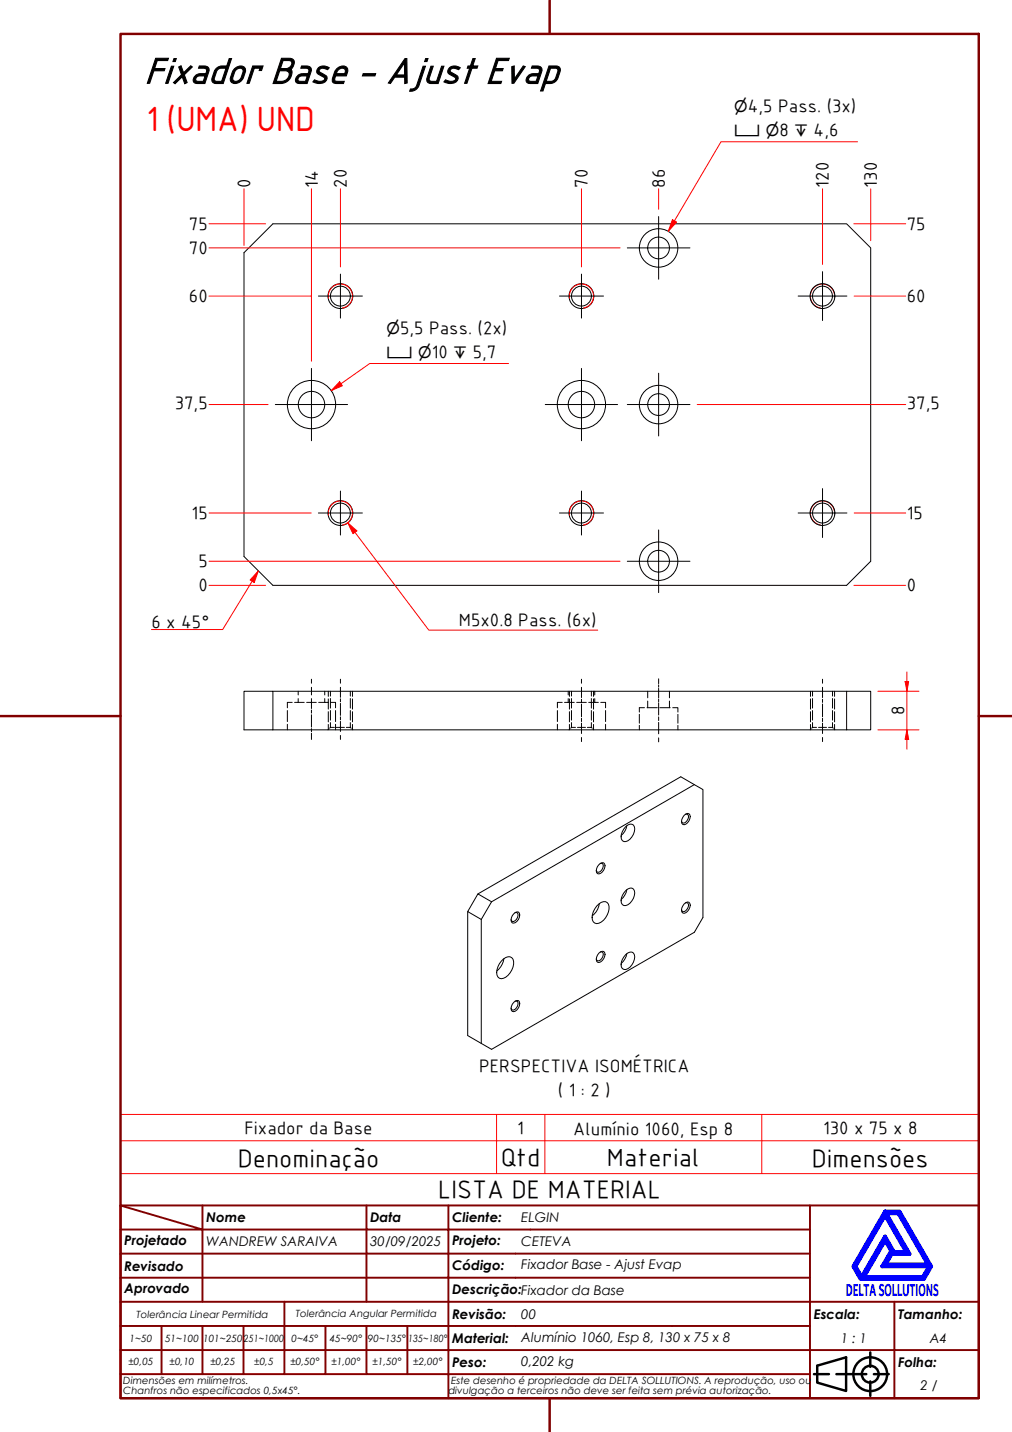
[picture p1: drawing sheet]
<svg xmlns="http://www.w3.org/2000/svg" width="210mm" height="297mm" viewBox="0 0 210 297" stroke-linecap="round" stroke-linejoin="round" font-family="sans-serif">
<!-- layer: Visible (ABNT) -->
<g fill="none" stroke="#000" stroke-width=".21">
<path d="M56.6 46.4h119l5 5v65l-5 5h-119l-6-6v-63zM50.6 143.4h6v8h-6zM56.6 151.4h124v-8h-5v8M56.6 143.4h119M124.2 179.4l.4-.3 .6-.1a1.48 1.48 0 0 1-1.3 2.2 1.29 1.29 0 0 1 .3-1.8zM124.5 179.1l.5 .1a1.29 1.29 0 0 1-1 1.7l-.3-.4M129.8 171.5a1.02 1.02 0 0 1 1.8 0 2.62 2.62 0 0 1-2.2 3.1 1.15 1.15 0 0 1-.5-1.6zM130 171.3a3.3 3.3 0 0 1-1.2 2M141.9 169.1l.7-.4 .3 .1a1.48 1.48 0 0 1-1.3 2.2 1.28 1.28 0 0 1 .3-1.9zM142.2 168.9l.5 .1a1.29 1.29 0 0 1-1.1 1.7l-.2-.4M144 162.8l-42 24.3M97 189.1v25.7l2.8 1.6"/>
<path d="M99.1 185.4l42.1-24.3 4.6 2.7v26.5l-1.8 3.1-42 24.3-2.2-1.3M99.8 190.7v25.7M102 187.1l-2.9-1.7-2.1 3.7 2.8 1.6M102 187.1l-2.2 3.6M104 199.4a1.74 1.74 0 0 1 2.2-.7 2.57 2.57 0 0 1-.4 3.1 2.11 2.11 0 0 1-2.2 1.1 2.22 2.22 0 0 1 0-3zM104.5 198.9a4.2 4.2 0 0 1-1.5 2.5M106.6 189.6l.3-.3 .6-.1a1.49 1.49 0 0 1-1.2 2.2 1.32 1.32 0 0 1 .3-1.8zM106.8 189.3l.5 .1a1.29 1.29 0 0 1-1 1.7l-.3-.4M123.8 187.9a1.74 1.74 0 0 1 2.1-.7 2.6 2.6 0 0 1-.3 3.2 2.15 2.15 0 0 1-2.2 1.1 2.16 2.16 0 0 1 0-3zM124.2 197.7l.4-.3h.6a1.48 1.48 0 0 1-1.3 2.2 1.31 1.31 0 0 1 .3-1.9zM124.3 187.4a3.9 3.9 0 0 1-1.5 2.6M124.5 197.5h.5a1.29 1.29 0 0 1-1 1.8l-.3-.4"/>
<path d="M129.8 198a1.02 1.02 0 0 1 1.8 0 2.59 2.59 0 0 1-2.2 3.1 1.69 1.69 0 0 1 0-2.6zM129.8 184.7a1.02 1.02 0 0 1 1.8 0 2.62 2.62 0 0 1-2.2 3.1 1.71 1.71 0 0 1 0-2.6zM130 184.6a3.4 3.4 0 0 1-1.2 2M130 197.8a3.4 3.4 0 0 1-1.2 2M141.9 187.5l.7-.4 .3 .1a1.48 1.48 0 0 1-1.3 2.2 1.28 1.28 0 0 1 .3-1.9zM142.2 187.3h.5a1.29 1.29 0 0 1-1.1 1.8l-.2-.4M106.6 207.9l.3-.3h.6a1.48 1.48 0 0 1-1.2 2.2 1.29 1.29 0 0 1 .3-1.9zM106.8 207.7h.5a1.29 1.29 0 0 1-1 1.8l-.3-.4"/>
<circle cx="136.6" cy="51.4" r="2.25"/>
<circle cx="136.6" cy="51.4" r="4"/>
<circle cx="70.6" cy="61.4" r="2.06"/>
<circle cx="70.6" cy="61.4" r="2.57"/>
<circle cx="120.6" cy="61.4" r="2.06"/>
<circle cx="120.6" cy="61.4" r="2.57"/>
<circle cx="170.6" cy="61.4" r="2.06"/>
<circle cx="170.6" cy="61.4" r="2.57"/>
<circle cx="64.6" cy="83.9" r="2.74"/>
<circle cx="64.6" cy="83.9" r="5"/>
<circle cx="120.6" cy="83.9" r="2.74"/>
<circle cx="120.6" cy="83.9" r="5"/>
<circle cx="136.6" cy="83.9" r="2.25"/>
<circle cx="136.6" cy="83.9" r="4"/>
<circle cx="70.6" cy="106.4" r="2.06"/>
<circle cx="70.6" cy="106.4" r="2.57"/>
<circle cx="120.6" cy="106.4" r="2.06"/>
<circle cx="120.6" cy="106.4" r="2.57"/>
<circle cx="136.6" cy="116.4" r="2.25"/>
<circle cx="136.6" cy="116.4" r="4"/>
<circle cx="170.6" cy="106.4" r="2.06"/>
<circle cx="170.6" cy="106.4" r="2.57"/>
</g>
<!-- layer: Visible Narrow (ABNT) -->
<path d="M68.1 61.9a2.51 2.51 0 0 1 2.1-2.9 2.51 2.51 0 0 1 2.9 2 2.51 2.51 0 0 1-2.1 2.9M118.1 61.9a2.51 2.51 0 0 1 2.1-2.9 2.51 2.51 0 0 1 2.9 2 2.51 2.51 0 0 1-2.1 2.9M173.1 61.9a2.51 2.51 0 0 0-2.1-2.9 2.51 2.51 0 0 0-2.9 2 2.51 2.51 0 0 0 2.1 2.9M68.1 106.9a2.51 2.51 0 0 1 2.1-2.9 2.51 2.51 0 0 1 2.9 2 2.51 2.51 0 0 1-2.1 2.9M118.1 106.9a2.51 2.51 0 0 1 2.1-2.9 2.51 2.51 0 0 1 2.9 2 2.51 2.51 0 0 1-2.1 2.9M173.1 106.9a2.51 2.51 0 0 0-2.1-2.9 2.51 2.51 0 0 0-2.9 2 2.51 2.51 0 0 0 2.1 2.9" fill="none" stroke="#f00" stroke-width=".21"/>
<!-- layer: Hidden (ABNT) -->
<g fill="none" stroke="#000" stroke-width=".21">
<path d="M59.6 147.4v2.3M59.6 150.2v1.2M60.6 145.7h-1v1.1M61.1 145.7h2M61.8 143.4v.8M61.8 144.9v.8M63.6 145.7h2M66.1 145.7h2M67.4 143.4v.8M67.4 144.9v.8M68.1 143.4v1M68.1 145v2.1"/>
<path d="M68.1 147.6v2.1M68.1 150.3v1M68.2 151.2l-.2 .2M68.5 150.9h.9M68.5 150.9l-.1 .2M68.5 143.4v1M68.5 144.9v2M68.5 147.4v2M68.5 149.9v1M68.6 145.7h1v1.1M69.6 147.4v2.3M69.6 150.2v1.2"/>
<path d="M69.8 150.9h1.6M71.8 150.9h.9M72.7 150.9l.1 .2M72.7 143.4v1M72.7 144.9v2M72.7 147.4v2M72.7 149.9v1M73 151.2l.2 .2M73.1 143.4v1M73.1 145v2.1M73.1 147.6v2.1M73.1 150.3v1"/>
<path d="M115.6 147.4v2.3M115.6 150.2v1.2M116.6 145.7h-1v1.1M117.1 145.7h2M117.9 143.4v.8M117.9 144.9v.8M118.1 143.4v1M118.1 145v2.1M118.1 147.6v2.1M118.1 150.3v1M118.2 151.2l-.2 .2M118.5 150.9h.9"/>
<path d="M118.5 150.9l-.1 .2M118.5 143.4v1M118.5 144.9v2M118.5 147.4v2M118.5 149.9v1M119.6 145.7h2M119.8 150.9h1.6M121.8 150.9h.9M122.1 145.7h2M122.7 150.9l.1 .2M122.7 143.4v1M122.7 144.9v2"/>
<path d="M122.7 147.4v2M122.7 149.9v1M123 151.2l.2 .2M123.1 143.4v1M123.1 145v2.1M123.1 147.6v2.1M123.1 150.3v1M123.4 143.4v.8M123.4 144.9v.8M124.6 145.7h1v1.1M125.6 147.4v2.3M125.6 150.2v1.2"/>
<path d="M132.6 148.2v1.8M132.6 150.5v.9M133.7 146.8h-1.1v.9M134.2 146.8h2.1M134.3 143.4v1.3M134.3 145.4v1.4M136.9 146.8h2.1M138.9 143.4v1.3M138.9 145.4v1.4M139.5 146.8h1.1v.9M140.6 148.2v1.8M140.6 150.5v.9"/>
<path d="M168.1 143.4v1M168.1 145v2.1M168.1 147.6v2.1M168.1 150.3v1M168.2 151.2l-.2 .2M168.5 150.9h.9M168.5 143.4v1M168.5 144.9v2M168.5 147.4v2M168.5 149.9v1M168.5 150.9l-.1 .2M169.8 150.9h1.6"/>
<path d="M171.9 150.9h.8M172.7 143.4v1M172.7 144.9v2M172.7 147.4v2M172.7 149.9v1M172.7 150.9l.1 .2M173 151.2l.2 .2M173.1 143.4v1M173.1 145v2.1M173.1 147.6v2.1M173.1 150.3v1"/>
</g>
<path d="M53.6 118.4l-1.3 2.2M25 236.6h178v-5.4h-178v12.2M103 231.2v12.2M113 231.2v12.2M158 231.2v12.2M203 236.6v6.8h-178M25 243.4v6.6h178v-6.6" fill="none" stroke="#f00" stroke-width=".21"/>
<!-- layer: Borda A3/A4 (ABNT) -->
<path d="M25 7h178v283h-178zM114 0v7M0 148.5h25M203 148.5h7M114 290v7" fill="none" stroke="#800000" stroke-width=".51"/>
<path d="M183.6 257.3l1.2 2.2-1.8 3.2h9.7l-1.3 2.2h-12.2zM183.6 252.1l4.4 7.6h-2.6l-1.8-3.2-4.9 8.4-1.3-2.2zM183.6 251.3h3l6.5 11.4-1.5 2.6h-13.1l-1.5-2.6zM183.8 251.7h2.5l6.2 10.6h-8.8l1.3-2.2h3.7zM185 259.7h.2l-.1 .2z" fill="none" stroke="#00f" stroke-width=".8"/>
<!-- layer: 0 -->
<path d="M178.5 265.3h13.1" fill="none" stroke="#000" stroke-width=".21"/>
<g fill="none" stroke="#800000" stroke-width=".4">
<path d="M25 250l17 5h-17M25 250h178v40h-178zM42 255h34v5h17M42 255v15M42 250v5M76 250v5h17v5M93 250v5h75M168 250v20h-143M25 260h51v10M25 275h17M33.5 275v10M50.5 275h-8.5v10"/>
<path d="M59 270v15h-8.5M67.5 275v10h-8.5M76 275v10h8.5M84.5 275v10M93 275h-42.5v10M93 260v5h-68M93 275v10h75M93 260h75M93 275h75M168 265h-75v10M185.5 270v10h17.5M203 270h-35v10h17.5v10"/>
<path d="M25 285h25.5M25 280h143v10M67.5 285h8.5M84.5 285h8.5v5"/>
</g>
<g fill="none" stroke="#000" stroke-width=".51">
<path d="M168.8 285h3.1M169.5 283.3l6-1.8v7l-6-1.7zM173.5 285h6.2M180.5 280.5v3M180.5 286.5v3M181.3 285h3"/>
<circle cx="180.5" cy="285" r="3.5"/>
<circle cx="180.5" cy="285" r="1.75"/>
</g>
<!-- layer: Marca de centro (ISO) -->
<g fill="none" stroke="#000" stroke-width=".21">
<path d="M70.6 56.9v9.1M120.6 56.9v9.1M130.1 51.4h13M136.6 44.9v13M64.6 76.4v15M66 61.4h9.2M116 61.4h9.2M120.6 76.4v15M136.6 77.4v13M57.1 83.9h15M113.1 83.9h15M130.1 83.9h13"/>
<path d="M66 106.4h9.2M70.6 101.9v9.1M116 106.4h9.2M120.6 101.9v9.1M130.1 116.4h13M136.6 109.9v13"/>
</g>
<g fill="none" stroke="#f00" stroke-width=".21">
<path d="M50.6 39.2v11.7M64.6 39.2v35.7M70.6 39.2v16.2M120.6 39.2v16.2M136.6 39.2v4.2M170.6 39.2v15.6M43.3 51.4h85.3M43.3 46.4h11.8M177.1 46.4h10.8M43.3 61.4h21.2M43.3 83.9h12.3M144.6 83.9h43.3"/>
<path d="M43.3 106.4h21.2M43.3 116.4h85.3M43.3 121.4h11.8M177.1 121.4h10.8"/>
</g>
<path d="M53.6 118.4l-.9 2.4-.8-.5z" fill="#f00"/>
<path d="M53.6 118.4l-.9 2.4-.8-.5zM72.1 108.4l1.5 2M52.3 120.6l-6.1 10h-14.8" fill="none" stroke="#f00" stroke-width=".21"/>
<path d="M72.1 108.4l1.9 1.7-.8 .6z" fill="#f00"/>
<path d="M70.7 79.6l-2 1.4M72.1 108.4l1.9 1.7-.8 .6zM73.6 110.4l15.3 20.3h35.1" fill="none" stroke="#f00" stroke-width=".21"/>
<path d="M70.4 79.2l.6 .8-2.3 1z" fill="#f00"/>
<path d="M139.9 45.8l-1.3 2.2M70.4 79.2l.6 .8-2.3 1zM105.5 75.4h-28.8l-6 4.2" fill="none" stroke="#f00" stroke-width=".21"/>
<path d="M139.5 45.6l.8 .5-1.7 1.9z" fill="#f00"/>
<path d="M177.9 29.4h-28.4l-9.6 16.4M139.5 45.6l.8 .5-1.7 1.9z" fill="none" stroke="#f00" stroke-width=".21"/>
<!-- layer: Marca de centro (ISO) -->
<path d="M170.6 56.4v10.1M165.5 61.4h10.2M165.5 106.4h10.2M170.6 101.4v10.1" fill="none" stroke="#000" stroke-width=".21"/>
<path d="M180.6 39.2v10.7M177.2 61.4h10.7M177.2 106.4h10.7M188.1 151.4v2" fill="none" stroke="#f00" stroke-width=".21"/>
<path d="M188.1 151.4l.4 2h-.8z" fill="#f00"/>
<path d="M188.1 151.4l.4 2h-.8zM188.1 141.4v2" fill="none" stroke="#f00" stroke-width=".21"/>
<path d="M187.7 141.4h.8l-.4 2z" fill="#f00"/>
<path d="M188.1 139.4v2M182.1 143.4h8.5M182.1 151.4h8.5M187.7 141.4h.8l-.4 2zM188.1 143.4v8M188.1 153.4v2" fill="none" stroke="#f00" stroke-width=".21"/>
<!-- layer: Linha de centro (ISO) -->
<g fill="none" stroke="#000" stroke-width=".21">
<path d="M64.6 140.9v.8M64.6 142.6v1.6M64.6 144.9v2.1M64.6 147.3v.6M64.6 148.3v2.5M64.6 151.1v.7M64.6 152.1v1.3M70.6 140.9v.8M70.6 142.6v2M70.6 145v.6M70.6 145.9v2.5M70.6 148.7v.6"/>
<path d="M70.6 149.6v2.1M70.6 152.6v.8M120.6 140.9v.8M120.6 142.6v2.1M120.6 145v.7M120.6 146v2.7M120.6 149v.7M120.6 150v2.2M120.6 153v.8M136.6 140.8v1M136.6 142.1v.4M136.6 142.8v2"/>
<path d="M136.6 145v.5M136.6 145.8v2.5M136.6 148.7v.8M136.6 149.8v2.4M136.6 153.1v.8M170.6 140.9v.8M170.6 142.6v2.1M170.6 145v.7M170.6 146v2.7M170.6 149v.7M170.6 150v2.2M170.6 153v.8"/>
</g>
<text font-size="81.9" fill="#fff" x="188.7" y="289">.</text>
<text font-size="8.1" x="30" y="17.2">Fixador Base - Ajust Evap</text>
<text font-size="7" fill="#f00" x="30.4" y="27.1">1 (UMA) UND</text>
<g font-size="5.4">
<text x="49.3" y="242">Denominação</text>
<text x="103.9" y="241.8">Qtd</text>
<text x="125.9" y="241.8">Material</text>
<text x="168.4" y="242">Dimensões</text>
<text x="90.9" y="248.5">LISTA DE MATERIAL</text>
</g>
<g font-size="3.9">
<text x="155.1" y="23.3">4,5 Pass. (3x)</text>
<text x="161.6" y="28.3">8</text>
<text x="168.8" y="28.3">4,6</text>
<text x="51.9" y="38.9" transform="rotate(-90 51.9 38.9)">0</text>
<text x="65.9" y="38.9" transform="rotate(-90 65.9 38.9)">14</text>
<text x="71.9" y="38.9" transform="rotate(-90 71.9 38.9)">20</text>
<text x="121.9" y="38.9" transform="rotate(-90 121.9 38.9)">70</text>
<text x="137.9" y="38.9" transform="rotate(-90 137.9 38.9)">86</text>
<text x="171.9" y="38.9" transform="rotate(-90 171.9 38.9)">120</text>
<text x="181.9" y="38.9" transform="rotate(-90 181.9 38.9)">130</text>
<text x="39.2" y="47.7">75</text>
<text x="188.1" y="47.7">75</text>
<text x="39.2" y="52.7">70</text>
<text x="39.2" y="62.7">60</text>
<text x="188.1" y="62.7">60</text>
<text x="83" y="69.3">5,5 Pass. (2x)</text>
<text x="89.5" y="74.3">10</text>
<text x="98" y="74.3">5,7</text>
<text x="36.2" y="84.9">37,5</text>
<text x="188.1" y="84.9">37,5</text>
<text x="39.8" y="107.7">15</text>
<text x="188.1" y="107.7">15</text>
<text x="41.1" y="117.7">5</text>
<text x="41.1" y="122.7">0</text>
<text x="188.1" y="122.7">0</text>
<text x="31.4" y="130.2">6 x 45°</text>
<text x="95.2" y="129.9">M5x0.8 Pass. (6x)</text>
<text x="187.5" y="148.4" transform="rotate(-90 187.5 148.4)">8</text>
<text x="99.4" y="222.3">PERSPECTIVA ISOMÉTRICA</text>
<text x="115.7" y="227.3">( 1 : 2 )</text>
<text x="50.7" y="235.2">Fixador da Base</text>
<text x="107.3" y="235.2">1</text>
<text x="118.9" y="235.3">Alumínio 1060, Esp 8</text>
<text x="170.7" y="235.2">130 x 75 x 8</text>
</g>
<text font-size="3.9" fill="#00f" x="175.4" y="268.8">DELTASOLLUTIONS</text>
<g font-size="3.3">
<text x="152.3" y="23.3">⌀</text>
<text x="152.3" y="28.3">⌴ ⌀</text>
<text x="164.7" y="28.3">↧</text>
<text x="80.2" y="69.3">⌀</text>
<text x="80.2" y="74.3">⌴ ⌀</text>
<text x="94" y="74.3">↧</text>
</g>
<g font-size="2.8">
<text x="42.8" y="253.5">Nome</text>
<text x="76.8" y="253.5">Data</text>
<text x="93.8" y="253.6">Cliente:</text>
<text x="108.1" y="253.5">ELGIN</text>
<text x="25.8" y="263.6">Revisado</text>
<text x="25.8" y="258.3">Projetado</text>
<text x="42.8" y="258.5">WANDREW SARAIVA</text>
<text x="76.8" y="258.4">30/09/2025</text>
<text x="93.8" y="263.4">Código:</text>
<text x="93.8" y="258.3">Projeto:</text>
<text x="108.1" y="263.3">Fixador Base - Ajust Evap</text>
<text x="108.1" y="258.5">CETEVA</text>
<text x="25.8" y="268.3">Aprovado</text>
<text x="93.8" y="268.3">Descrição:Fixador da Base</text>
<text x="93.8" y="273.6">Revisão:</text>
<text x="108.1" y="273.5">00</text>
<text x="168.8" y="273.5">Escala:</text>
<text x="186.3" y="273.5">Tamanho:</text>
<text x="93.8" y="278.6">Material:</text>
<text x="108.1" y="278.3">Alumínio 1060, Esp 8, 130 x 75 x 8</text>
<text x="174.4" y="278.5">1 : 1</text>
<text x="192.8" y="278.6">A4</text>
<text x="93.8" y="283.5">Peso:</text>
<text x="108.1" y="283.3">0,202 kg</text>
<text x="186.3" y="283.5">Folha:</text>
<text x="190.9" y="288.4">2 / 10</text>
</g>
<g font-size="2.1">
<text x="28.3" y="273.3">Tolerância Linear Permitida</text>
<text x="61.4" y="273.1">Tolerância Angular Permitida</text>
<text x="26.9" y="278.3">1~50</text>
<text x="34.2" y="278.3">51~100</text>
<text x="42.1" y="278.3">101~250</text>
<text x="50.5" y="278.3">251~1000</text>
<text x="60.5" y="278.3">0~45°</text>
<text x="68.4" y="278.3">45~90°</text>
<text x="76.3" y="278.3">90~135°</text>
<text x="84.7" y="278.3">135~180°</text>
<text x="25.6" y="287.1">Dimensões em milímetros.</text>
<text x="26.6" y="283.2">±0,05</text>
<text x="35.2" y="283.2">±0,10</text>
<text x="43.6" y="283.2">±0,25</text>
<text x="52.7" y="283.2">±0,5</text>
<text x="60.2" y="283.2">±0,50°</text>
<text x="68.7" y="283.2">±1,00°</text>
<text x="77.2" y="283.2">±1,50°</text>
<text x="85.7" y="283.2">±2,00°</text>
<text x="93.6" y="287.1">Este desenho é propriedade da DELTA SOLLUTIONS. A reprodução, uso ou</text>
<text x="25.6" y="289.2">Chanfros não especificados 0,5x45°.</text>
<text x="93" y="289.2">divulgação a terceiros não deve ser feita sem prévia autorização.</text>
</g>
</svg>
